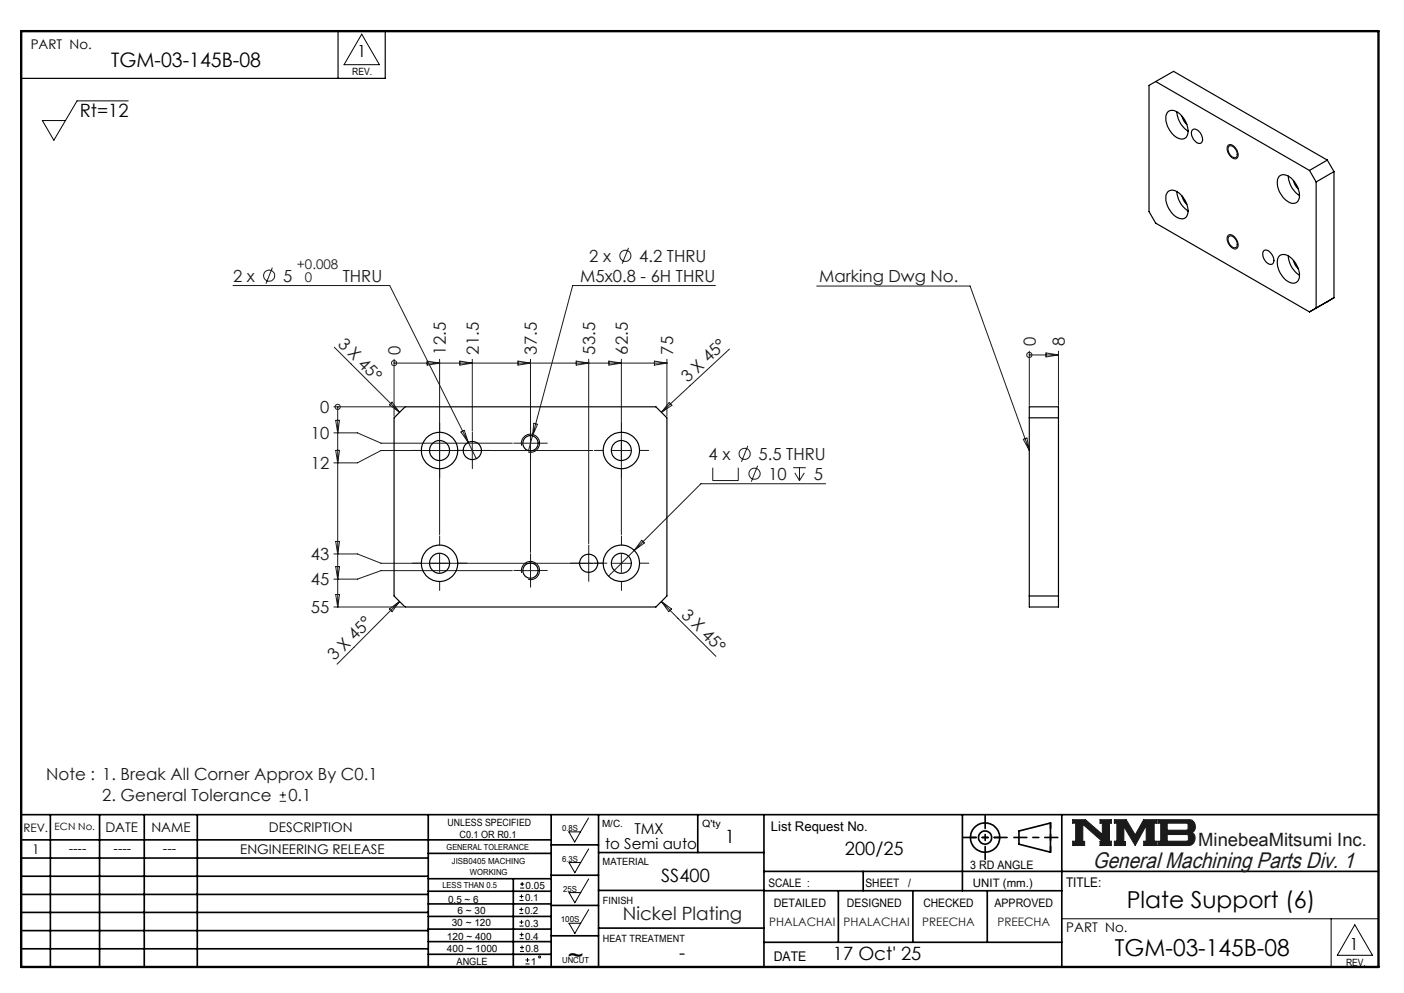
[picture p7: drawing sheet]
<svg xmlns="http://www.w3.org/2000/svg" width="297mm" height="210mm" viewBox="0 0 297 210" stroke-linecap="round" stroke-linejoin="round" font-family="sans-serif">
<g fill="none" stroke="#000" stroke-width=".35">
<path d="M4.5 172.3h287.1M4.5 177.6h112.1M10.7 172.3v32.2M21.1 172.3v32.2M30.5 172.3v32.2M41.7 172.3v32.2M90.6 172.3v32.2M116.6 172.3v32.2M116.6 178.7h10M126.6 172.3v32.2M147.6 172.3v8M161.6 172.3v32.2"/>
<path d="M203.6 172.3v16.1M215.5 175.7l6.7-1.6v6.1l-6.7-1.7zM224.6 172.3v32.2M4.5 185.3h86.1M4.5 181.5h86.1M4.5 189.2h86.1M4.5 193h86.1M4.5 196.8h86.1M90.6 199.1h26M90.6 193.8h26M90.6 188.5h26M90.6 191.2h26"/>
<path d="M90.6 180.5h26M90.6 185.8h26M90.6 196.5h26M108.6 185.8v18.5M116.6 185.1h10M116.6 191.5h10M116.6 197.9h10M126.6 196.3h35M126.6 188.3h35M126.6 180.3h35M161.6 184.3h130M161.6 199.3h63"/>
<path d="M161.6 188.4h63M177.3 188.4v10.9M182.6 184.3v4.1M193.1 188.4v10.9M208.8 188.4v10.9M4.5 200.7h86.1M90.6 201.8h26"/>
<circle cx="208.4" cy="177.1" r="3.1"/>
<circle cx="208.4" cy="177.1" r="1.4"/>
</g>
<path d="M226.9 173.3h2.7l3.6 3.2v-2.4h-.5v-.8h2.4v.8h-.4v3.8h.4v.9h-2.4v-.9h.5l-4.1-3.6v3.6h.3v.9h-2.5v-.9h.6v-3.8h-.6zM235.7 173.3h2.5l1.9 3.3 1.8-3.3h2.8v.8h-.5v3.8h.5v.9h-2.8v-.9h.6v-3.3l-2.4 4.2-2.4-4v3.2h.4v.8h-2.4v-.9h.6v-3.8h-.6zM244.9 173.3h6.6a1.48 1.48 0 0 1 1.3 1.2 1.48 1.48 0 0 1-.7 1.6 1.48 1.48 0 0 1 .7 1.6 1.48 1.48 0 0 1-1.4 1.1h-6.5v-.9h.6v-3.8h-.6zM246.9 174.1h4.1l.3 .2v1l-.3 .3h-4.1zM246.9 176.5h4.2l.3 .3v.8l-.4 .3h-4.1z" fill="none" stroke="#191924" stroke-width=".21"/>
<path d="M76.5 7.2l3.8 6.5h-7.5zM120.3 175.9h2.5l-1.2 2.2zM124.5 173l-1.7 2.9M124.5 179.5l-1.7 2.9M120.4 182.4h2.4l-1.2 2.2zM120.4 188.8h2.4l-1.2 2.1zM120.4 195.3h2.4l-1.2 2.1zM124.5 185.9l-1.7 2.9M124.5 192.4l-1.7 2.9M224.6 194.3h67M281.6 194.3v10.2M286.6 195.6l3.7 6.4h-7.4z" fill="none" stroke="#000" stroke-width=".21"/>
<path d="M4.5 6.6h287.1" fill="none" stroke="#000" stroke-width=".21" stroke-dasharray="6.3 1.3 1.3 1.3" stroke-dashoffset="1.9"/>
<path d="M71.5 6.6v10M81.5 6.6v10h-77" fill="none" stroke="#000" stroke-width=".25"/>
<path d="M205.3 177.1h6.2M222.2 174v6.2" fill="none" stroke="#000" stroke-width=".35" stroke-dasharray="15.2 1.3 1.3 1.3" stroke-dashoffset="14.1"/>
<path d="M203.8 177.1h9.2M208.4 172.5v9.2M214.5 177.1h9.3" fill="none" stroke="#000" stroke-width=".35" stroke-dasharray="15.2 1.3 1.3 1.3" stroke-dashoffset="12.5"/>
<path d="M4.5 6.6h287.1v197.9h-287.1z" fill="none" stroke="#000" stroke-width=".5"/>
<path d="M226.9 173.3v.8h.6v3.8h-.6v.9h2.5v-.9h-.3v-3.6l4.1 3.6h-.5v.9h2.4v-.9h-.4v-3.8h.4v-.8h-2.4v.8h.5v2.4l-3.6-3.2zM235.7 173.3v.8h.6v3.8h-.6v.9h2.4v-.8h-.4v-3.2l2.4 4 2.4-4.2v3.3h-.6v.9h2.8v-.9h-.5v-3.8h.5v-.8h-2.8l-1.8 3.3-1.9-3.3zM246.9 176.5h4.2l.3 .2v1l-.3 .2h-4.2zM244.9 173.3v.8h.6v3.8h-.6v.9h6.9l.7-.5 .3-.9-.1-.7-.6-.6a1.48 1.48 0 0 0 .7-1.6 1.48 1.48 0 0 0-1.3-1.2zM246.9 174.1h4.1l.3 .2v1.1l-.2 .2h-4.2z" fill-rule="evenodd" fill="#191924"/>
<g fill="none" stroke="#191924" stroke-width=".21">
<path d="M57.6 56.6l-1.3 3.4M133 52.4l-1.4 3.4M49.3 60.4h33.1l16.7 33.1M70.7 73.4l13.8 13.8M83.4 76.8h.1M83.4 76v12M83.4 76.8h57.7M90.3 76.4l2.7 .4-2.7 .4zM93 76v37.1M97.3 76.4l2.6 .4-2.6 .4zM99.9 76v15.1M109.6 76.4l2.6 .4-2.6 .4z"/>
<path d="M112.2 76v40.8M121.9 76.4l2.6 .4-2.6 .4zM124.5 76v39M128.8 76.4l2.6 .4-2.6 .4zM131.4 76v37.1M138.4 76.4l2.7 .4-2.7 .4zM141.1 76v12M151.3 60.4h-30.2l-8.5 31.8M154.3 73.8l-14.4 13.4M172.8 60.5h32.4l12.5 34.7M217.7 75.1h.1M217.7 74.3v11.5"/>
<path d="M217.7 75.1h6.2M221.3 74.6l2.6 .5-2.6 .4zM223.9 74.3v11.5M70.6 86h14.8M70.6 91.5h5l5 2.2h27.8M71 88.9h.8l-.4 2.6zM71 95.2h.8l-.4 2.7zM71.4 86h.1M71.4 86v42.4M82.4 85.6l.5-.6 1.6 2.2zM97.5 91.4l.7-.4 .9 2.5zM99.1 93.5l1.7 3.5"/>
<path d="M99.9 93.4v3.8M110.3 93.7h3.8M112.6 92.2l-.8 3.1M112.9 89.5l.8 .2-1.1 2.5zM125.4 95.3h-44.8l-5 2.6h-5M129.5 95.3h3.9M141.6 85.1l.5 .6-2.2 1.5zM150.8 98.9v2.7h5.4v-2.7M158.2 94.3l-1.4 3.4M160.3 98.5l-1.4 3.4M167.8 98.9h2.7M169.1 98.9v2.7"/>
<path d="M216.5 92.9l.7-.3 .5 2.6zM70.6 117.1h5l5 2h45.8M71 114.5h.8l-.4 2.6zM71 119.8h.8l-.4 2.7zM93 117.2v3.8M112.2 118.7v3.9M124.5 117.2v3.8M129.5 119.1h3.9M131.4 117.2v3.8M135.7 114.3l.6 .5-2.1 1.6zM168.1 100l1 1.6M170.1 100l-1 1.6"/>
<path d="M174.7 102.3h-26.4l-19.6 19.5M70.6 128.4h14.8M71 125.7h.8l-.4 2.7zM82.4 128.8l2.1-1.6-1.6 2.2zM84.5 127.2l-13.2 13.3M108.4 120.7h-27.8l-5 1.8h-5M110.3 120.7h3.8M139.9 127.2l2.2 1.6-.6 .6zM139.9 127.2l11.5 11.6M59.2 169.5h1.3M59.2 168.1h1.3M59.8 167.5v1.3"/>
<circle cx="56.9" cy="58.3" r="1.18"/>
<circle cx="132.3" cy="54.1" r="1.18"/>
<circle cx="83.4" cy="76.8" r=".55"/>
<circle cx="217.8" cy="75.1" r=".55"/>
<circle cx="71.4" cy="86" r=".54"/>
<circle cx="157.5" cy="96" r="1.18"/>
<circle cx="159.6" cy="100.2" r="1.18"/>
</g>
<g fill="none" stroke="#000" stroke-width=".21">
<path d="M27.1 21.3h-10.8l-4.9 8.4-2.4-4.2h4.9M259.8 30.7a1.52 1.52 0 0 1 2 1.3v.2a.85 .85 0 0 1 .1 1 .85 .85 0 0 1-1 .3 2.17 2.17 0 0 1-1.1-2.8zM259.8 49.8a1.52 1.52 0 0 1 2 1.2v.2a.85 .85 0 0 1 .1 1.1 .85 .85 0 0 1-1 .3 2.17 2.17 0 0 1-1.1-2.8zM110.3 94.3a1.92 1.92 0 0 1 1.7-2.5 1.92 1.92 0 0 1 2.1 2.1 1.92 1.92 0 0 1-2.4 1.7M110.3 121.2a1.92 1.92 0 0 1 1.7-2.5 1.92 1.92 0 0 1 2.1 2.1 1.92 1.92 0 0 1-2.4 1.7M109.9 193.2h.8M109.9 192.3h.8M109.9 195.9h.8M109.9 195h.8M109.9 190.4h.8M109.9 189.6h.8M109.9 198.5h.9"/>
<path d="M109.9 197.7h.9M110 187.8h.9M110 187h.9M110.3 191.9v.8M110.3 189.2v.8M110.3 194.6v.8M110.3 197.2v.9M110.4 199.9v.9M110.5 186.5v.9M110 201.2h.8M110 200.4h.8M111.2 203.9h.8"/>
<path d="M111.2 203h.8M111.6 202.6v.8"/>
<circle cx="114.1" cy="202.4" r=".21"/>
</g>
<g fill="none" stroke="#191924" stroke-width=".21" stroke-dasharray="15.2 1.3 1.3 1.3">
<path d="M89.2 95.3h-2M93 91.4v-1.9M93 99.1v1.9M96.8 95.3h2M98 95.3h-1.9M99.9 93.3v-1.9M99.9 97.2v1.9M101.8 95.3h2M110.3 93.7h-1.6M112.2 91.8v-1.6M112.2 95.6v1.7M114.2 93.7h1.6"/>
<path d="M127.6 95.3h-1.9M131.5 91.4v-1.9M131.5 99.1v1.9M135.3 95.3h1.9M89.2 119.1h-2M93 115.3v-2M96.8 119.1h2M112.2 118.7v-1.6M122.6 119.1h-1.9M124.5 117.2v-1.9M126.5 119.1h1.9M127.6 119.1h-1.9"/>
<path d="M131.5 115.3v-2M135.3 119.1h1.9M93 123v1.9M110.3 120.6h-1.6M112.2 122.6v1.6M114.2 120.6h1.6M124.5 121v2M131.5 123v1.9"/>
</g>
<g fill="none" stroke="#000" stroke-width=".25">
<path d="M244.5 17.2l-1.4 .9v26.7l1.4 2.4 32.5 18.8M244.5 17.2l32.5 18.8M244.5 17.2l3.7-2.1 32.6 18.8M247.1 23.7a2.06 2.06 0 0 1 2.8 .8 4.2 4.2 0 0 1 1.2 4.3 1.49 1.49 0 0 1-2.5 .1 4.7 4.7 0 0 1-1.8-4.8zM249 23.7a5.2 5.2 0 0 0 2.3 4M250 24.6a2.99 2.99 0 0 0 1.1 1.7M252.2 27.5a1.39 1.39 0 0 1 1.9 1 1.08 1.08 0 0 1-.4 1.8 2.23 2.23 0 0 1-1.5-2.8zM260 30.9a1.64 1.64 0 0 1 1.7 1.9 .69 .69 0 0 1-.6 .6 .69 .69 0 0 1-.7-.4 1.66 1.66 0 0 1-.4-2.1zM270.6 37.3a2.09 2.09 0 0 1 2.9 .8 4.3 4.3 0 0 1 1.1 4.3 1.52 1.52 0 0 1-2.4 .1 4.4 4.4 0 0 1-1.7-5zM272.5 37.2l.1 .2a5 5 0 0 0 2.3 3.9M273.6 38.2a2.97 2.97 0 0 0 1 1.7M277 36l1.4 2.5"/>
<path d="M278.4 38.5v26.6M280.8 33.9l-3.8 2.1M280.8 33.9l1.4 2.4M282.2 36.3l-3.8 2.2M282.2 36.3v26.7M247.1 40.6a2.09 2.09 0 0 1 2.8 .7 4.3 4.3 0 0 1 1.2 4.4 1.7 1.7 0 0 1-2.7-.2 4.6 4.6 0 0 1-1.6-4.6zM249 40.5v.2a5.2 5.2 0 0 0 2.3 3.9M250 41.4l.6 1.3 .5 .5M260 50a1.49 1.49 0 0 1 1.7 1.5 .7 .7 0 0 1-.4 .9 .7 .7 0 0 1-.9-.4 1.62 1.62 0 0 1-.4-2zM267.3 53.1a1.16 1.16 0 0 1 1.7 .6 1.64 1.64 0 0 1 .1 2.2 1.99 1.99 0 0 1-2-2.3zM270.6 54.1a2.06 2.06 0 0 1 2.9 .9 4.2 4.2 0 0 1 1.1 4.3 1.49 1.49 0 0 1-2.4 .1 4.5 4.5 0 0 1-1.7-5.1zM272.5 54.1a5.2 5.2 0 0 0 2.4 4.1"/>
<path d="M273.6 55.1a2.99 2.99 0 0 0 1 1.7M278.4 65.1l-1.4 .9M282.2 63l-3.8 2.1M282.2 63l-5.2 3M83.4 88.4l2.3-2.4h53l2.4 2.4v37.6l-2.4 2.4h-53l-2.3-2.4zM217.7 86h6.2v42.4h-6.2zM217.7 88.4h6.2M217.7 126h6.2"/>
<circle cx="93" cy="95.3" r="2.12"/>
<circle cx="93" cy="95.3" r="3.8"/>
<circle cx="99.9" cy="95.3" r="1.92"/>
<circle cx="112.2" cy="93.7" r="1.62"/>
<circle cx="131.4" cy="95.3" r="3.8"/>
<circle cx="131.4" cy="95.3" r="2.12"/>
<circle cx="93" cy="119.1" r="2.12"/>
<circle cx="93" cy="119.1" r="3.8"/>
<circle cx="124.5" cy="119.1" r="1.91"/>
<circle cx="131.4" cy="119.1" r="3.8"/>
<circle cx="131.4" cy="119.1" r="2.12"/>
<circle cx="112.2" cy="120.7" r="1.62"/>
</g>
<g font-size="4.9">
<text x="238.4" y="192">Plate Support (6)</text>
<text x="120.1" y="203.7">~</text>
<text x="235.8" y="202.1">TGM-03-145B-08</text>
</g>
<text font-size="4.7" fill="#191924" x="231.2" y="183.6">General Machining Parts Div. 1</text>
<text font-size="4.2" x="23.5" y="14.3">TGM-03-145B-08</text>
<g font-size="3.9">
<text x="16.9" y="24.6">Rt=12</text>
<text x="153.3" y="178.4">1</text>
<text x="178.7" y="180.8">200/25</text>
<text x="139.9" y="186.6">SS400</text>
<text x="143.7" y="202.9">-</text>
<text x="176.2" y="203.1">17 Oct' 25</text>
</g>
<g font-size="3.9" fill="#191924">
<text x="253.5" y="178.9">MinebeaMitsumi Inc.</text>
<text x="131.7" y="194.7">Nickel Plating</text>
</g>
<g font-size="3.5">
<text x="75.6" y="12.1">1</text>
<text x="285.5" y="200.9">1</text>
</g>
<g font-size="3.5" fill="#191924">
<text x="49.3" y="59.6">2 x</text>
<text x="59.9" y="59.6">5</text>
<text x="72.5" y="59.6">THRU</text>
<text x="122.8" y="59.6">M5x0.8 - 6H THRU</text>
<text x="124.7" y="55.4">2 x</text>
<text x="135.2" y="55.4">4.2 THRU</text>
<text x="173.3" y="59.7">Marking Dwg No.</text>
<text x="71.3" y="72.9" transform="rotate(45 71.3 72.9)">3 X 45°</text>
<text x="84.7" y="75" transform="rotate(-90 84.7 75)">0</text>
<text x="94.3" y="75" transform="rotate(-90 94.3 75)">12.5</text>
<text x="101.3" y="75" transform="rotate(-90 101.3 75)">21.5</text>
<text x="113.6" y="75" transform="rotate(-90 113.6 75)">37.5</text>
<text x="125.9" y="75" transform="rotate(-90 125.9 75)">53.5</text>
<text x="132.8" y="75" transform="rotate(-90 132.8 75)">62.5</text>
<text x="142.4" y="75" transform="rotate(-90 142.4 75)">75</text>
<text x="219.1" y="73.3" transform="rotate(-90 219.1 73.3)">0</text>
<text x="225.3" y="73.3" transform="rotate(-90 225.3 73.3)">8</text>
<text x="145.5" y="81" transform="rotate(-43 145.5 81)">3 X 45°</text>
<text x="67.7" y="87.4">0</text>
<text x="65.7" y="92.8">10</text>
<text x="65.7" y="99.2">12</text>
<text x="149.9" y="97.3">4 x</text>
<text x="160.5" y="97.3">5.5 THRU</text>
<text x="162.5" y="101.5">10</text>
<text x="172.2" y="101.5">5</text>
<text x="65.7" y="118.5">43</text>
<text x="65.7" y="123.8">45</text>
<text x="65.7" y="129.7">55</text>
<text x="144" y="130.2" transform="rotate(45 144 130.2)">3 X 45°</text>
<text x="70.8" y="139.9" transform="rotate(-45 70.8 139.9)">3 X 45°</text>
<text x="9.8" y="164.9">Note : 1. Break All Corner Approx By C0.1</text>
<text x="21.6" y="169.4">2. General Tolerance</text>
<text x="61" y="169.4">0.1</text>
</g>
<g font-size="3.2">
<text x="128" y="179.5">to Semi auto</text>
<text x="134.2" y="176.3">TMX</text>
</g>
<g font-size="2.8">
<text x="6.5" y="10.4">PART No.</text>
<text x="22.3" y="175.9">DATE</text>
<text x="32" y="175.9">NAME</text>
<text x="56.9" y="175.9">DESCRIPTION</text>
<text x="163.1" y="175.7">List Request No.</text>
<text x="6.8" y="180.6">1</text>
<text x="14.5" y="180.3">----</text>
<text x="24" y="180.3">----</text>
<text x="34.5" y="180.3">---</text>
<text x="50.8" y="180.7">ENGINEERING RELEASE</text>
<text x="225.5" y="187.6">TITLE:</text>
<text x="225.6" y="197.2">PART No.</text>
<text x="163.7" y="203.2">DATE</text>
</g>
<g font-size="2.8" fill="#191924">
<text x="62.8" y="56.8">+0.008</text>
<text x="64.5" y="59.6">0</text>
</g>
<g font-size="2.5">
<text x="4.9" y="175.9">REV.</text>
<text x="205.2" y="183.8">3 RD ANGLE</text>
<text x="162.5" y="187.5">SCALE :</text>
<text x="163.7" y="191.7">DETAILED</text>
<text x="179.2" y="191.9">DESIGNED</text>
<text x="183.1" y="187.5">SHEET</text>
<text x="192.1" y="187.5">/</text>
<text x="195.3" y="191.9">CHECKED</text>
<text x="205.8" y="187.5">UNIT (mm.)</text>
<text x="210.4" y="191.9">APPROVED</text>
</g>
<g font-size="2.5" fill="#191924">
<text x="162.7" y="195.9">PHALACHAI PHALACHAI</text>
<text x="195.1" y="195.9">PREECHA</text>
<text x="211" y="195.9">PREECHA</text>
</g>
<g font-size="2.1">
<text x="74.5" y="16">REV.</text>
<text x="11.6" y="175.6">ECN No.</text>
<text x="94.7" y="174.7">UNLESS SPECIFIED</text>
<text x="97.2" y="177.3">C0.1 OR R0.1</text>
<text x="127.3" y="174.9">M/C.</text>
<text x="148.6" y="175">Q'ty</text>
<text x="127.5" y="183">MATERIAL</text>
<text x="94.8" y="191">0.5 ~ 6</text>
<text x="111.1" y="190.6">0.1</text>
<text x="111.2" y="188">0.05</text>
<text x="127.6" y="191.1">FINISH</text>
<text x="95.6" y="195.9">30 ~ 120</text>
<text x="96.8" y="193.3">6 ~ 30</text>
<text x="111" y="193.4">0.2</text>
<text x="111.1" y="196.1">0.3</text>
<text x="94.5" y="198.8">120 ~ 400</text>
<text x="94.5" y="201.3">400 ~ 1000</text>
<text x="111.1" y="198.7">0.4</text>
<text x="111.2" y="201.4">0.8</text>
<text x="127.6" y="199.2">HEAT TREATMENT</text>
<text x="96.6" y="204.1">ANGLE</text>
<text x="112.3" y="204.1">1</text>
<text x="284.7" y="204.3">REV.</text>
</g>
<g font-size="1.8">
<text x="94.5" y="179.8">GENERAL TOLERANCE</text>
<text x="118.9" y="175.7">0.8S</text>
<text x="95.6" y="182.8">JISB0405 MACHING</text>
<text x="99.4" y="185.1">WORKING</text>
<text x="118.9" y="182.2">6.3S</text>
<text x="93.6" y="187.8">LESS THAN 0.5</text>
<text x="119.1" y="188.6">25S</text>
<text x="118.6" y="195.1">100S</text>
<text x="118.9" y="203.6">UNCUT</text>
</g>
</svg>
